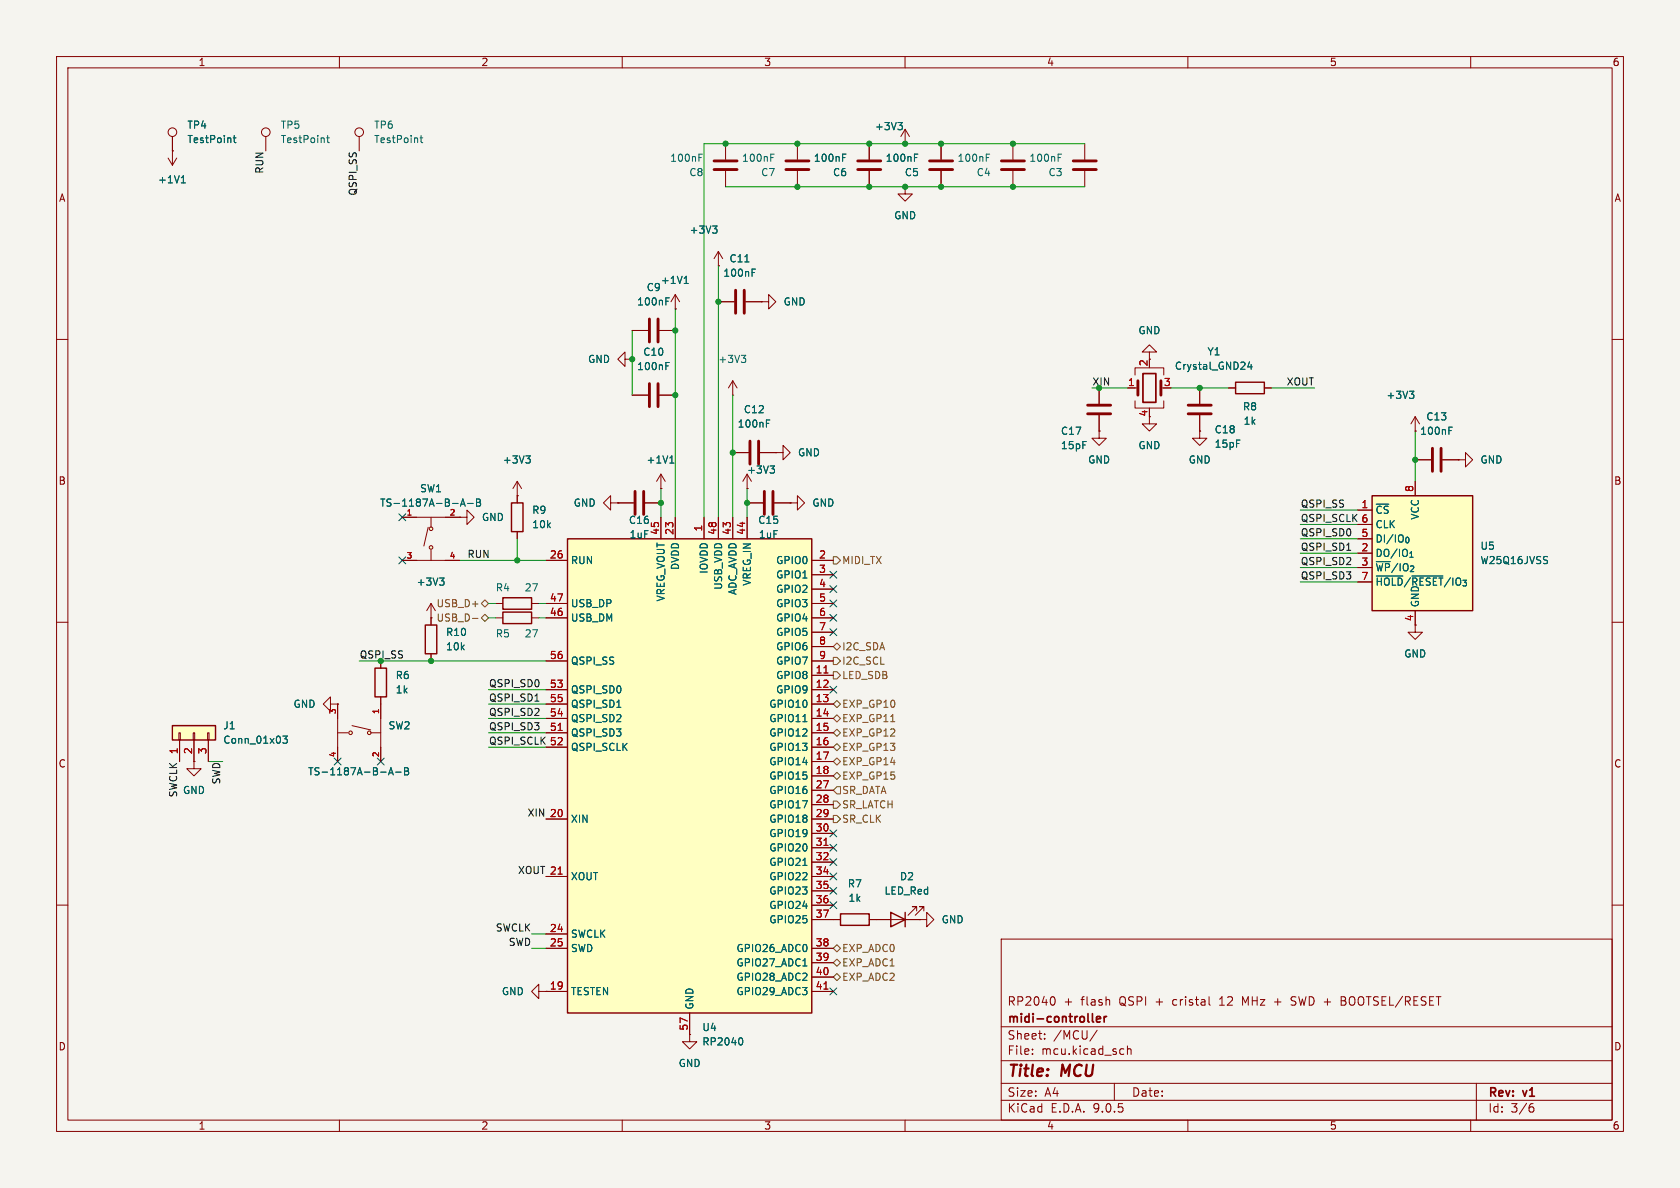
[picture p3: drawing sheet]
<svg xmlns="http://www.w3.org/2000/svg" width="297mm" height="210mm" viewBox="0 0 297 210" stroke-linecap="round" stroke-linejoin="round" font-family="sans-serif">
<path d="M0 0h297v210h-297z" fill="#f5f4ef" stroke="#f5f4ef" stroke-width=".18"/>
<g fill="none" stroke="#840000" stroke-width=".18">
<path d="M10 10h277v190h-277zM12 12h273v186h-273zM60 10v2M110 10v2M160 10v2M210 10v2M260 10v2M160 33v1.3h1.3l-1.3 1.3-1.3-1.3h1.3M160 33h.1M10 60h2M285 60h2M107.9 88.9v-1.3l-1.2 1.3 1.2 1.3v-1.3h1.3"/>
<path d="M109.2 88.9h.1M250.2 81.3h2.8M255 81.3h2.8M257.8 81.3h1.3v-1.3l1.2 1.3-1.2 1.3v-1.3M257.8 81.3h.1M10 110h2M285 110h2M10 160h2M177 166h108v32h-108zM186.2 176.2a.94 .94 0 0 1 0 1.5M213.7 177.5l.3 .2M215.6 177.7h.9"/>
<path d="M215.7 176.6h-.1M220.2 177.3l-.5-1.1v1.5M225.3 177.1h1.2M228.2 177.6l.6 .1M228.9 176.2h-.4l-.3 .3 .2 .3 .4 .2M237.1 176.9h.5M237.6 176.9l.2 .1M237.8 176.3l-.2-.1h-.5v1.5l.7-.1M237.8 176.8l-.2 .1M285 160h2M60 198v2M110 198v2"/>
<path d="M160 198v2M177 194.5h108M177 191.5h108M177 187.5h108M177 181.5h108M182.5 186.3v.1M182.5 185.5v.1M184.7 183.6v.1M184.7 182.8v.1M194 182.1l-1.3 2M197 191.5v3M198.2 185.4l.5 .1"/>
<path d="M198.7 186.3l-.5 .1M199.3 185.5l.2-.1 .4 .1 .1 .9M199.3 184.9v1.5M210 198v2M260 198v2M261 191.5v6.5M270.6 195.7h.4l.2 .3-.1 .5-.5 .1M271 195.1l-.4 .1"/>
</g>
<path d="M195.2 179.7v1M195.6 179.7l-.3 .1-.1 .2M193.2 180.6l.1 .1M193.8 180.2l.8-.2-.1-.2-.4-.1-.3 .2 .1 .7h.6" fill="none" stroke="#840000" stroke-width=".3"/>
<path d="M253.2 79.2v4.1M254.8 79.2v4.1" fill="none" stroke="#840000" stroke-width=".51"/>
<path d="M256.1 76.1h.5M256.1 75.5h.7" fill="none" stroke="#006464" stroke-width=".18"/>
<path d="M242.6 87.6h17.7v20.4h-17.7z" fill="#ffffc2"/>
<path d="M218.4 67.6h5.1v2h-5.1zM242.6 87.6h17.7v20.4h-17.7zM66.3 118.1h2v5.1h-2zM75.2 110.5h2v5.1h-2zM148.6 161.5h5.1v2.1h-5.1zM157.5 161.3l2.5 1.3-2.5 1.2zM160 161.3v2.5" fill="none" stroke="#840000" stroke-width=".25"/>
<g fill="none" stroke="#840000" stroke-width=".18">
<path d="M29.7 27.9l.8 1.3M30.5 26.7h.1M30.5 24.1v5.1M31.2 27.9l-.7 1.3M47 24.1v2.6M63.5 24.1v2.6M217.2 68.6h1.2M223.5 68.6h1.3M250.2 76.2h.1M250.2 73.7v2.5M250.2 73.7l-.8 1.2M250.2 73.7l.8 1.2"/>
<path d="M71.1 91.4h10.2M71.1 99.1h10.2M75.7 93.2l-.8 3.3M76.2 91.4v1.8M76.2 97.3v1.8M81.3 91.4h1.2v-1.2l1.3 1.2-1.3 1.3v-1.3M81.3 91.4h.1M240 90.2h2.6M240 92.7h2.6M240 95.3h2.6M240 97.8h2.6M250.2 85.1v2.5"/>
<path d="M67.3 116.8v1.3M76.2 109.2h.1M76.2 106.7v3.8M76.2 115.6v1.2M76.2 106.7l-.8 1.3M76.2 106.7l.8 1.3M240 100.3h2.6M240 102.9h2.6M250.2 108v2.5M58.4 124.5v-1.3l-1.3 1.3 1.3 1.2v-1.2h1.3M59.7 124.5h.1M59.7 124.5v10.1"/>
<path d="M59.7 129.5h1.8M62.2 128.3l3.3 .7M65.5 129.5h1.8M67.3 123.2v11.4M95.2 175.3v-1.3l-1.2 1.3 1.2 1.2v-1.2h1.3M96.5 175.3h.1M147.3 162.6h1.3M153.7 162.6h8.9M162.1 161v-.7h-.8h.8l-1.6 1.5M162.6 162.6h1.2v-1.3l1.3 1.3-1.3 1.2v-1.2M162.6 162.6h.1M163.3 161v-.7h-.7h.7l-1.5 1.5"/>
<path d="M121.9 182.9v1.3h1.3l-1.3 1.2-1.3-1.2h1.3M121.9 182.9h.1"/>
<circle cx="30.5" cy="23.4" r=".76"/>
<circle cx="47" cy="23.4" r=".76"/>
<circle cx="63.5" cy="23.4" r=".76"/>
<circle cx="76.2" cy="93.5" r=".32"/>
<circle cx="76.2" cy="96.8" r=".32"/>
<circle cx="62" cy="129.5" r=".32"/>
<circle cx="65.3" cy="129.5" r=".32"/>
</g>
<g fill="none" stroke="#006464" stroke-width=".18">
<path d="M32.1 32.3h.7M32.2 31.4l.2-.3v1.2M41.2 24.4h.5M41.4 23.9v1.1l.3 .2M57.7 24.4h.5M57.9 23.9v1.1l.3 .2M74.3 24.4h.4M74.4 23.9v1.1l.3 .2M249.2 69.2h.7l-.4 .4M249.7 69.6l.2 .3v.3l-.2 .2M80 89h1M81.4 89.5l.4-1.3 .4 1.3"/>
<path d="M81.5 89.1h.6M82.7 89h.9M84.2 88.2h.5l.2 .3-.2 .3 .2 .1 .1 .3-.3 .3h-.5zM84.2 88.8h.5M273.4 98.4h.2M273.5 99.2v.3M77.7 102.2h.8l-.4 .5M78.3 102.7l.2 .2v.3l-.2 .2M243.3 101.8h4.7M249.6 101.8h5.5M67.3 136.5h1M68.7 137l.4-1.3 .4 1.3"/>
<path d="M68.8 136.6h.6M70 136.5h.9M71.5 135.7h.4l.3 .3-.3 .3 .3 .1 .1 .3-.3 .3h-.5zM71.5 136.3h.4"/>
</g>
<g fill="#ffffc2" stroke="#ffffc2" stroke-width=".18">
<circle cx="65.3" cy="129.5" r=".32"/>
<circle cx="62" cy="129.5" r=".32"/>
<circle cx="76.2" cy="93.5" r=".32"/>
<circle cx="76.2" cy="96.8" r=".32"/>
</g>
<path d="M30.5 128.3h7.6v2.5h-7.6z" fill="#ffffc2"/>
<path d="M90.4 88.9h2.1v5.1h-2.1zM88.9 108.2h5.1v2h-5.1zM88.9 105.7h5.1v2h-5.1zM30.5 128.3h7.6v2.5h-7.6z" fill="none" stroke="#840000" stroke-width=".25"/>
<g fill="none" stroke="#840000" stroke-width=".18">
<path d="M129.5 69.9h.1M129.5 67.3l-.7 1.3M129.5 67.3l.8 1.3M129.5 67.3v2.6M91.4 87.6h.1M91.4 85.1v3.8M91.4 94v1.3M91.4 85.1l-.7 1.3M91.4 85.1l.8 1.3M129.5 80h2.8M132.1 86.4h.1M132.1 83.8l-.8 1.3"/>
<path d="M132.1 83.8l.7 1.3M132.1 83.8v2.6M134.4 80h2.8M87.6 109.2h1.3M87.6 106.7h1.3M94 109.2h1.2M94 106.7h1.2M31.6 129.5h.3v1.3h-.3zM31.7 130.8v3.8M34.2 129.5h.2v1.3h-.2zM34.3 134.6v1.3h1.3l-1.3 1.3-1.3-1.3h1.3M34.3 134.6h.1"/>
<path d="M34.3 130.8v3.8M36.7 129.5h.3v1.3h-.3zM36.8 130.8v3.8"/>
</g>
<path d="M131.1 62.8h.7l-.4 .5M131.6 63.3l.2 .2v.3l-.2 .3M135.5 74.8h.4M135.5 74.2h.6M93 80.6h.7l-.4 .5M93.5 81.1l.2 .2v.3l-.2 .3M136.1 82.4h.8l-.4 .5M136.7 82.9l.2 .2v.3l-.2 .2M50 130.1h.8l-.4 .5 .3 .1v.6l-.2 .1-.5-.1" fill="none" stroke="#006464" stroke-width=".18"/>
<path d="M132.6 78v4M134.1 78v4" fill="none" stroke="#840000" stroke-width=".51"/>
<path d="M100.3 95.3h43.2v83.8h-43.2z" fill="#ffffc2"/>
<path d="M100.3 95.3h43.2v83.8h-43.2z" fill="none" stroke="#840000" stroke-width=".25"/>
<g fill="none" stroke="#840000" stroke-width=".18">
<path d="M30.5 26.7h.1M30.5 24.1v2.6M128.3 25.4v2.8M128.3 30.2v2.8M141 25.4v2.8M141 30.2v2.8M153.7 25.4v2.8M153.7 30.2v2.8M160 25.4h.1M160 33h.1M160 22.9l-.7 1.2M160 22.9l.8 1.2"/>
<path d="M160 22.9v2.5M166.4 25.4v2.8M166.4 30.2v2.8M179.1 25.4v2.8M179.1 30.2v2.8M191.8 25.4v2.8M191.8 30.2v2.8M111.8 58.4h2.8M116.6 58.4h2.8M119.4 54.6h.1M119.4 52.1v2.5M119.4 52.1l-.8 1.2"/>
<path d="M119.4 52.1l.7 1.2M127 47h.1M127 44.5v2.5M127 53.3h2.8M127 44.5l-.8 1.2M127 44.5l.8 1.2M131.8 53.3h2.8M134.6 53.3h1.3v-1.2l1.3 1.2-1.3 1.3v-1.3M134.6 53.3h.1M110.5 63.5v-1.3l-1.3 1.3 1.3 1.3v-1.3h1.3M111.8 63.5h.1M111.8 69.9h2.8"/>
<path d="M116.6 69.9h2.8M194.3 76.2v1.3h1.3l-1.3 1.2-1.3-1.2h1.3M194.3 76.2h.1M194.3 68.6v2.8M194.3 73.4v2.8M199.4 68.6h1.8M200.7 66.3v-1.3h5v1.3M200.7 70.9v1.2h5v-1.2M203.2 73.7v1.2h1.3l-1.3 1.3-1.3-1.3h1.3M203.2 62.2h1.3l-1.3-1.2-1.3 1.2h1.3v1.3M203.2 72.1v.3M212.1 76.2v1.3h1.3l-1.3 1.2-1.3-1.2h1.3"/>
<path d="M212.1 76.2h.1M212.1 68.6v2.8M212.1 73.4v2.8M217.2 68.6h1.2M223.5 68.6h1.3M250.2 76.2h.1M71.1 99.1h2.6M71.1 91.4h2.6M78.7 99.1h2.6M78.7 91.4h2.6M81.3 91.4h.1M91.4 87.6h.1"/>
<path d="M91.4 87.6v1.3M91.4 94v1.3M96.5 99.1h3.8M109.2 88.9h.1M109.2 88.9h2.8M114 88.9h2.8M116.8 86.4h.1M116.8 83.8v2.6M116.8 91.4v3.9M116.8 83.8l-.7 1.3M116.8 83.8l.8 1.3M119.4 91.4v3.9"/>
<path d="M124.5 91.4v3.9M127 91.4v3.9M129.5 91.4v3.9M129.5 80h2.8M132.1 86.4h.1M132.1 91.4v3.9M132.1 88.9h2.8M134.4 80h2.8M136.9 88.9h2.8M137.2 80h1.2v-1.3l1.3 1.3-1.3 1.3v-1.3M137.2 80h.1M139.7 88.9h1.3v-1.3l1.2 1.3-1.2 1.3v-1.3"/>
<path d="M139.7 88.9h.1M143.5 99.1h3.8M240 90.2h2.6M240 92.7h2.6M240 95.3h2.6M240 97.8h2.6M250.2 85.1v2.5M250.2 81.3h2.8M255 81.3h2.8M257.8 81.3h.1M67.3 116.8v1.3M76.2 109.2h.1"/>
<path d="M76.2 109.2v1.3M76.2 115.6v1.2M96.5 106.7h3.8M96.5 109.2h3.8M96.5 116.8h3.8M143.5 106.7h3.8M143.5 109.2h3.8M143.5 116.8h3.8M143.5 101.6h3.8M143.5 104.1h3.8M143.5 111.8h3.8M143.5 114.3h3.8"/>
<path d="M143.5 119.4h3.8M240 100.3h2.6M240 102.9h2.6M250.2 108v3.8h1.3l-1.3 1.2-1.3-1.2h1.3M31.7 130.8v3.8M34.3 134.6h.1M34.3 130.8v3.8M36.8 130.8v3.8M59.7 124.5h.1M59.7 124.5v2.5M59.7 132.1v2.5M67.3 123.2v3.8"/>
<path d="M67.3 132.1v2.5M96.5 121.9h3.8M96.5 124.5h3.8M96.5 127h3.8M96.5 129.5h3.8M96.5 132.1h3.8M143.5 121.9h3.8M143.5 124.5h3.8M143.5 127h3.8M143.5 129.5h3.8M143.5 132.1h3.8M143.5 134.6h3.8"/>
<path d="M143.5 137.2h3.8M143.5 139.7h3.8M96.5 144.8h3.8M96.5 154.9h3.8M143.5 144.8h3.8M143.5 154.9h3.8M143.5 142.2h3.8M143.5 147.3h3.8M143.5 149.9h3.8M143.5 152.4h3.8M143.5 157.5h3.8M96.5 175.3h.1"/>
<path d="M96.5 165.1h3.8M96.5 167.6h3.8M96.5 175.3h3.8M121.9 179.1v3.8M143.5 167.6h3.8M143.5 175.3h3.8M143.5 160h3.8M143.5 162.6h5.1M143.5 170.2h3.8M143.5 172.7h3.8M153.7 162.6h3.8M160 162.6h2.6"/>
<path d="M162.6 162.6h.1M121.9 182.9h.1"/>
</g>
<g fill="none" stroke="#006464" stroke-width=".18">
<path d="M32.1 32.3h.7M32.2 31.4l.2-.3v1.2M41.2 24.4h.5M41.4 23.9v1.1l.3 .2M123.6 27.9h.4M123.6 27.2h.6M126 39.9h.8l-.5 .5M136.3 27.9h.4M136.3 27.2h.6M149 27.9h.4M149 27.2h.6M158.7 21.7h.8l-.4 .4"/>
<path d="M159.3 22.1l.2 .3v.3l-.2 .2M161.7 27.9h.4M161.7 27.2h.6M174.4 27.9h.4M174.4 27.2h.6M187.1 27.9h.4M187.1 27.2h.6M117.7 53.3h.4M117.7 52.6h.6M121 50.1h.7M121.1 49.1l.2-.3v1.3M126.5 40.4l.3 .3v.3l-.3 .2"/>
<path d="M131.7 46.3h.7M133 48.2h.4M133 47.6h.6M117.7 64.7h.4M117.7 64.1h.6M135.5 74.8h.4M135.5 74.2h.6M220.9 63.9l-.3 1h.8M221.2 64.4v.9M249.2 69.2h.7l-.4 .4M249.7 69.6l.2 .3v.3l-.2 .2M256.1 76.1h.5"/>
<path d="M256.1 75.5h.7M80 89h1M81.4 89.5l.4-1.3 .4 1.3M81.5 89.1h.6M82.7 89h.9M84.2 88.2h.5l.2 .3-.2 .3 .2 .1 .1 .3-.3 .3h-.5zM84.2 88.8h.5M93 80.6h.7l-.4 .5M93.5 81.1l.2 .2v.3l-.2 .3M118.4 81.9h.7M118.5 80.9l.3-.3v1.3M136.1 82.4h.8l-.4 .5"/>
<path d="M136.7 82.9l.2 .2v.3l-.2 .2M273.4 98.4h.2M273.5 99.2v.3M77.7 102.2h.8l-.4 .5M78.3 102.7l.2 .2v.3l-.2 .2M243.3 101.8h4.7M249.6 101.8h5.5M50 130.1h.8l-.4 .5 .3 .1v.6l-.2 .1-.5-.1M67.3 136.5h1M68.7 137l.4-1.3 .4 1.3M68.8 136.6h.6M70 136.5h.9"/>
<path d="M71.5 135.7h.4l.3 .3-.3 .3 .3 .1 .1 .3-.3 .3h-.5zM71.5 136.3h.4M109 125h.8M141.9 127.6h.8M141.9 153h.8M141.9 170.8h.8M131 183.5a.79 .79 0 0 1 0 1.2"/>
</g>
<path d="M145.7 119h.7M98.7 129.1h.7M98.7 154.5h.7M145.7 149.4h.7M145.7 174.8h.7" fill="none" stroke="#a90000" stroke-width=".18"/>
<g fill="none" stroke="#840000" stroke-width=".51">
<path d="M126.2 28.4h4.1M126.2 30h4.1M138.9 28.4h4.1M138.9 30h4.1M151.6 28.4h4.1M151.6 30h4.1M164.3 28.4h4.1M164.3 30h4.1M177 28.4h4.1M177 30h4.1M189.7 28.4h4.1M189.7 30h4.1"/>
<path d="M114.8 56.4v4.1M116.3 56.4v4.1M130 51.3v4.1M131.6 51.3v4.1M114.8 67.8v4.1M116.3 67.8v4.1M192.3 71.6h4M192.3 73.2h4M201.2 67.3v2.6M205.2 67.3v2.6M210.1 71.6h4M210.1 73.2h4"/>
<path d="M112.3 86.9v4M113.8 86.9v4M135.1 86.9v4M136.7 86.9v4"/>
</g>
<path d="M202.1 66h2.2v5.1h-2.2z" fill="none" stroke="#840000" stroke-width=".3"/>
<g fill="none" stroke="#725600" stroke-width=".18">
<path d="M147.3 98.4h.7l.6 .7-.6 .6h-.7zM83.5 109.3h1M85.1 106.7l.6-.7 .7 .7-.7 .6zM85.7 108.6l.7 .6-.7 .7-.6-.7zM147.3 116.2h.7l.6 .6-.6 .7h-.7zM147.3 114.3l.7-.6 .6 .6-.6 .6zM147.3 118.7h.7l.6 .7-.6 .6h-.7zM147.3 134.6l.7-.6 .6 .6-.6 .7zM147.3 129.5l.7-.6 .6 .6-.6 .7zM147.3 137.2l.7-.7 .6 .7-.6 .6zM147.3 124.5l.7-.7 .6 .7-.6 .6zM147.3 127l.7-.6 .6 .6-.6 .6z"/>
<path d="M148 139.1h.6v1.2h-.6l-.7-.6zM148 131.4l.6 .7-.6 .6-.7-.6zM157.5 127.6h.7M147.3 141.6h.7l.6 .6-.6 .7h-.7zM147.3 144.1h.7l.6 .7-.6 .6h-.7zM147.3 170.2l.7-.7 .6 .7-.6 .6zM147.3 172.7l.7-.6 .6 .6-.6 .7zM148 167l.6 .6-.6 .7-.7-.7z"/>
</g>
<path d="M238.1 97.3h.7M94.6 123.9h.7" fill="none" stroke="#0f0f0f" stroke-width=".18"/>
<g fill="none" stroke="#009600" stroke-width=".18">
<path d="M128.3 33h63.5M191.8 25.4h-67.3v66M111.8 58.4v11.5M119.4 54.6v36.8M127 47v44.4M129.5 69.9v21.5M194.3 68.6h5.1M207 68.6h10.2M224.8 68.6h7.6M250.2 76.2v8.9M81.3 99.1h15.2M91.4 95.3v3.8"/>
<path d="M116.8 86.4v5M132.1 86.4v5M229.9 97.8h10.1M229.9 95.3h10.1M229.9 90.2h10.1M229.9 92.7h10.1M63.5 116.8h33M86.4 109.2h1.2M86.4 106.7h1.2M95.2 109.2h1.3M95.2 106.7h1.3M229.9 100.3h10.1"/>
<path d="M229.9 102.9h10.1M36.8 134.6h2.6M86.4 121.9h10.1M86.4 127h10.1M86.4 124.5h10.1M86.4 132.1h10.1M86.4 129.5h10.1M94 167.6h2.5M94 165.1h2.5"/>
</g>
<g fill="none" stroke="#000084" stroke-width=".18">
<path d="M70.5 90.8l1.2 1.2M70.5 98.5l1.2 1.2M71.7 90.8l-1.2 1.2M71.7 98.5l-1.2 1.2M146.7 101l1.2 1.2M146.7 106.1l1.2 1.2M146.7 108.6l1.2 1.2M146.7 111.2l1.2 1.2M146.7 103.5l1.2 1.2M147.9 101l-1.2 1.2M147.9 106.1l-1.2 1.2M147.9 108.6l-1.2 1.2"/>
<path d="M147.9 111.2l-1.2 1.2M147.9 103.5l-1.2 1.2M59.1 134l1.2 1.2M60.3 134l-1.2 1.2M66.7 134l1.2 1.2M67.9 134l-1.2 1.2M146.7 121.3l1.2 1.2M147.9 121.3l-1.2 1.2M146.7 159.4l1.2 1.2M146.7 156.9l1.2 1.2M146.7 149.3l1.2 1.2M146.7 146.7l1.2 1.2"/>
<path d="M146.7 151.8l1.2 1.2M146.7 154.3l1.2 1.2M147.9 159.4l-1.2 1.2M147.9 156.9l-1.2 1.2M147.9 149.3l-1.2 1.2M147.9 146.7l-1.2 1.2M147.9 151.8l-1.2 1.2M147.9 154.3l-1.2 1.2M146.7 174.7l1.2 1.2M147.9 174.7l-1.2 1.2"/>
</g>
<g fill="#009600" stroke="#009600" stroke-width=".18">
<circle cx="179.1" cy="33" r=".46"/>
<circle cx="166.4" cy="33" r=".46"/>
<circle cx="179.1" cy="25.4" r=".46"/>
<circle cx="194.3" cy="68.6" r=".46"/>
<circle cx="212.1" cy="68.6" r=".46"/>
<circle cx="153.7" cy="25.4" r=".46"/>
<circle cx="153.7" cy="33" r=".46"/>
<circle cx="127" cy="53.3" r=".46"/>
<circle cx="119.4" cy="58.4" r=".46"/>
<circle cx="160" cy="33" r=".46"/>
<circle cx="166.4" cy="25.4" r=".46"/>
<circle cx="160" cy="25.4" r=".46"/>
<circle cx="119.4" cy="69.9" r=".46"/>
<circle cx="141" cy="25.4" r=".46"/>
<circle cx="141" cy="33" r=".46"/>
<circle cx="128.3" cy="25.4" r=".46"/>
<circle cx="111.8" cy="63.5" r=".46"/>
<circle cx="116.8" cy="88.9" r=".46"/>
<circle cx="129.5" cy="80" r=".46"/>
<circle cx="132.1" cy="88.9" r=".46"/>
<circle cx="76.2" cy="116.8" r=".46"/>
<circle cx="91.4" cy="99.1" r=".46"/>
<circle cx="250.2" cy="81.3" r=".46"/>
</g>
<g font-size="2.8" fill="#840000">
<text x="178" y="190.9">Title:</text>
<text x="187.7" y="190.9">MCU</text>
</g>
<g font-size="2.1" fill="#840000">
<text x="178" y="178">RP2040</text>
<text x="188" y="178">+</text>
<text x="191.2" y="178">flash</text>
<text x="198" y="178">QSPI</text>
<text x="204.6" y="178">+</text>
<text x="207.7" y="178">cristal</text>
<text x="216.2" y="178">12</text>
<text x="220.3" y="178">MHz</text>
<text x="226.1" y="178">+</text>
<text x="229.3" y="178">SWD +</text>
<text x="238.4" y="178">BOOTSEL/RESET</text>
<text x="178" y="184">Sheet:</text>
<text x="178" y="181.2">midi-controller</text>
<text x="186.2" y="184">/MCU/</text>
<text x="178" y="186.7">File:</text>
<text x="184.1" y="186.7">mcu.kicad_sch</text>
<text x="178" y="196.9">KiCad</text>
<text x="178" y="194.1">Size:</text>
<text x="184.7" y="194.1">A4</text>
<text x="185.7" y="196.9">E.D.A.</text>
<text x="193.3" y="196.9">9.0.5</text>
<text x="200" y="194.1">Date:</text>
<text x="263" y="194.3">Rev:</text>
<text x="263" y="196.9">Id:</text>
<text x="267.1" y="196.9">3/6</text>
<text x="269.4" y="194.3">v1</text>
</g>
<g font-size="1.8" fill="#840000">
<text x="35" y="11.9">1</text>
<text x="85" y="11.9">2</text>
<text x="135" y="11.9">3</text>
<text x="185" y="11.9">4</text>
<text x="235" y="11.9">5</text>
<text x="285" y="11.9">6</text>
<text x="10.3" y="35.9">A</text>
<text x="285.3" y="35.9">A</text>
<text x="202.9" y="64.8" transform="rotate(-90 202.9 64.8)">2</text>
<text x="10.3" y="85.9">B</text>
<text x="285.3" y="85.9">B</text>
<text x="249.9" y="109.9" transform="rotate(-90 249.9 109.9)">4</text>
<text x="10.3" y="135.9">C</text>
<text x="285.3" y="135.9">C</text>
<text x="10.3" y="185.9">D</text>
<text x="285.3" y="185.9">D</text>
<text x="35" y="199.9">1</text>
<text x="85" y="199.9">2</text>
<text x="135" y="199.9">3</text>
<text x="185" y="199.9">4</text>
<text x="235" y="199.9">5</text>
<text x="285" y="199.9">6</text>
</g>
<g font-size="1.8" fill="#006464">
<text x="33" y="23">TP4</text>
<text x="49.5" y="23">TP5</text>
<text x="66" y="23">TP6</text>
<text x="154.6" y="23.2">+3V3</text>
<text x="33" y="25.5">TestPoint</text>
<text x="49.5" y="25.5">TestPoint</text>
<text x="66" y="25.5">TestPoint</text>
<text x="118.4" y="28.8">100nF</text>
<text x="131.1" y="28.8">100nF</text>
<text x="143.8" y="28.8">100nF</text>
<text x="156.5" y="28.8">100nF</text>
<text x="169.2" y="28.8">100nF</text>
<text x="181.9" y="28.8">100nF</text>
<text x="27.8" y="32.6">+1V1</text>
<text x="121.8" y="31.3">C8</text>
<text x="134.5" y="31.3">C7</text>
<text x="147.2" y="31.3">C6</text>
<text x="159.9" y="31.3">C5</text>
<text x="172.6" y="31.3">C4</text>
<text x="185.3" y="31.3">C3</text>
<text x="121.8" y="41.5">+3V3</text>
<text x="158" y="39">GND</text>
<text x="128.9" y="46.6">C11</text>
<text x="114.2" y="51.7">C9</text>
<text x="116.7" y="50.4">+1V1</text>
<text x="127.8" y="49.1">100nF</text>
<text x="112.5" y="54.2">100nF</text>
<text x="138.4" y="54.2">GND</text>
<text x="201.2" y="59.3">GND</text>
<text x="103.9" y="64.4">GND</text>
<text x="112.5" y="65.6">100nF</text>
<text x="113.6" y="63.1">C10</text>
<text x="126.9" y="64.4">+3V3</text>
<text x="207.6" y="65.6">Crystal_GND24</text>
<text x="213.4" y="63">Y1</text>
<text x="245" y="70.7">+3V3</text>
<text x="130.3" y="75.8">100nF</text>
<text x="131.4" y="73.3">C12</text>
<text x="187.5" y="77.1">C17</text>
<text x="214.6" y="76.8">C18</text>
<text x="219.6" y="72.7">R8</text>
<text x="219.8" y="75.3">1k</text>
<text x="251" y="77.1">100nF</text>
<text x="252.1" y="74.5">C13</text>
<text x="88.8" y="82.1">+3V3</text>
<text x="114.2" y="82.1">+1V1</text>
<text x="132" y="83.9">+3V3</text>
<text x="141" y="80.9">GND</text>
<text x="187.5" y="79.6">15pF</text>
<text x="192.3" y="82.1">GND</text>
<text x="201.2" y="79.6">GND</text>
<text x="210.1" y="82.1">GND</text>
<text x="214.6" y="79.3">15pF</text>
<text x="261.6" y="82.1">GND</text>
<text x="67.1" y="89.8">TS-1187A-B-A-B</text>
<text x="74.2" y="87.2">SW1</text>
<text x="101.3" y="89.8">GND</text>
<text x="143.5" y="89.8">GND</text>
<text x="85.1" y="92.3">GND</text>
<text x="94" y="91">R9</text>
<text x="94" y="93.6">10k</text>
<text x="111.1" y="92.8">C16</text>
<text x="111.2" y="95.4">1uF</text>
<text x="133.9" y="92.8">C15</text>
<text x="134.1" y="95.4">1uF</text>
<text x="243.1" y="91">~{CS}</text>
<text x="243.1" y="93.6">CLK</text>
<text x="251.1" y="92" transform="rotate(-90 251.1 92)">VCC</text>
<text x="100.8" y="99.9">RUN</text>
<text x="120.2" y="100.9" transform="rotate(-90 120.2 100.9)">DVDD</text>
<text x="125.3" y="101.5" transform="rotate(-90 125.3 101.5)">IOVDD</text>
<text x="137.1" y="99.9">GPIO0</text>
<text x="243.1" y="96.1">DI/IO_{0}</text>
<text x="243.1" y="98.7">DO/IO_{1}</text>
<text x="243.1" y="101.2">~{WP}/IO_{2}</text>
<text x="261.6" y="99.9">W25Q16JVSS</text>
<text x="261.6" y="97.4">U5</text>
<text x="73.6" y="103.7">+3V3</text>
<text x="87.6" y="104.7">R4</text>
<text x="92.7" y="104.7">27</text>
<text x="100.8" y="107.5">USB_DP</text>
<text x="117.7" y="106.4" transform="rotate(-90 117.7 106.4)">VREG_VOUT</text>
<text x="127.9" y="104.4" transform="rotate(-90 127.9 104.4)">USB_VDD</text>
<text x="130.4" y="105.3" transform="rotate(-90 130.4 105.3)">ADC_AVDD</text>
<text x="132.9" y="103.6" transform="rotate(-90 132.9 103.6)">VREG_IN</text>
<text x="137.1" y="102.5">GPIO1</text>
<text x="137.1" y="105">GPIO2</text>
<text x="137.1" y="107.5">GPIO3</text>
<text x="243.1" y="103.7">~{HOLD}/~{RESET}/IO_{3}</text>
<text x="251.1" y="107.4" transform="rotate(-90 251.1 107.4)">GND</text>
<text x="78.7" y="112.6">R10</text>
<text x="87.6" y="112.9">R5</text>
<text x="92.7" y="112.9">27</text>
<text x="100.8" y="110.1">USB_DM</text>
<text x="137.1" y="110.1">GPIO4</text>
<text x="137.1" y="112.6">GPIO5</text>
<text x="78.7" y="115.2">10k</text>
<text x="100.8" y="117.7">QSPI_SS</text>
<text x="137.1" y="115.2">GPIO6</text>
<text x="137.1" y="117.7">GPIO7</text>
<text x="248.2" y="116.4">GND</text>
<text x="51.8" y="125.3">GND</text>
<text x="69.9" y="120.2">R6</text>
<text x="69.9" y="122.8">1k</text>
<text x="100.8" y="122.8">QSPI_SD0</text>
<text x="100.8" y="125.3">QSPI_SD1</text>
<text x="135.9" y="125.3">GPIO10</text>
<text x="137.1" y="120.2">GPIO8</text>
<text x="137.1" y="122.8">GPIO9</text>
<text x="39.4" y="129.1">J1</text>
<text x="39.4" y="131.7">Conn_01x03</text>
<text x="68.6" y="129.1">SW2</text>
<text x="100.8" y="127.9">QSPI_SD2</text>
<text x="100.8" y="130.4">QSPI_SD3</text>
<text x="135.9" y="127.9">GPIO11</text>
<text x="135.9" y="130.4">GPIO12</text>
<text x="54.4" y="137.3">TS-1187A-B-A-B</text>
<text x="100.8" y="132.9">QSPI_SCLK</text>
<text x="135.9" y="132.9">GPIO13</text>
<text x="135.9" y="135.5">GPIO14</text>
<text x="32.3" y="140.6">GND</text>
<text x="135.9" y="138">GPIO15</text>
<text x="135.9" y="140.6">GPIO16</text>
<text x="135.9" y="143.1">GPIO17</text>
<text x="100.8" y="145.6">XIN</text>
<text x="135.9" y="145.6">GPIO18</text>
<text x="135.9" y="148.2">GPIO19</text>
<text x="100.8" y="155.8">XOUT</text>
<text x="135.9" y="150.7">GPIO20</text>
<text x="135.9" y="153.3">GPIO21</text>
<text x="135.9" y="155.8">GPIO22</text>
<text x="159" y="155.8">D2</text>
<text x="135.9" y="158.3">GPIO23</text>
<text x="135.9" y="160.9">GPIO24</text>
<text x="149.8" y="157.1">R7</text>
<text x="149.9" y="159.6">1k</text>
<text x="156.3" y="158.3">LED_Red</text>
<text x="100.8" y="166">SWCLK</text>
<text x="135.9" y="163.4">GPIO25</text>
<text x="166.4" y="163.4">GND</text>
<text x="100.8" y="168.5">SWD</text>
<text x="130.1" y="168.5">GPIO26_ADC0</text>
<text x="130.1" y="171">GPIO27_ADC1</text>
<text x="130.1" y="173.6">GPIO28_ADC2</text>
<text x="88.6" y="176.1">GND</text>
<text x="100.8" y="176.1">TESTEN</text>
<text x="122.8" y="178.6" transform="rotate(-90 122.8 178.6)">GND</text>
<text x="130.1" y="176.1">GPIO29_ADC3</text>
<text x="124.1" y="182.5">U4</text>
<text x="124.1" y="185">RP2040</text>
<text x="119.9" y="188.8">GND</text>
</g>
<g font-size="1.8" fill="#0f0f0f">
<text x="46.6" y="30.8" transform="rotate(-90 46.6 30.8)">RUN</text>
<text x="63.2" y="34.7" transform="rotate(-90 63.2 34.7)">QSPI_SS</text>
<text x="227.4" y="68.2">XOUT</text>
<text x="229.9" y="89.8">QSPI_SS</text>
<text x="229.9" y="92.4">QSPI_SCLK 6</text>
<text x="229.9" y="94.9">QSPI_SD0</text>
<text x="82.5" y="98.7">RUN</text>
<text x="229.9" y="100">QSPI_SD2</text>
<text x="229.9" y="97.4">QSPI_SD1</text>
<text x="229.9" y="102.5">QSPI_SD3</text>
<text x="86.4" y="121.6">QSPI_SD0</text>
<text x="86.4" y="124.1">QSPI_SD1</text>
<text x="86.4" y="131.7">QSPI_SCLK 52</text>
<text x="86.4" y="129.2">QSPI_SD3</text>
<text x="86.4" y="126.7">QSPI_SD2</text>
<text x="31.4" y="141.1" transform="rotate(-90 31.4 141.1)">SWCLK</text>
<text x="39" y="138.8" transform="rotate(-90 39 138.8)">SWD</text>
<text x="93.2" y="144.4">XIN 20</text>
<text x="91.5" y="154.6">XOUT 21</text>
<text x="87.5" y="164.8">SWCLK</text>
<text x="89.8" y="167.3">SWD</text>
</g>
<g font-size="1.8" fill="#009600">
<text x="193" y="68.2">XIN</text>
<text x="63.5" y="116.5">QSPI_SS</text>
</g>
<g font-size="1.8" fill="#a90000">
<text x="199.3" y="68.3">1</text>
<text x="205.7" y="68.3">3</text>
<text x="202.9" y="73.7" transform="rotate(-90 202.9 73.7)">4</text>
<text x="240.6" y="89.9">1</text>
<text x="249.9" y="87.1" transform="rotate(-90 249.9 87.1)">8</text>
<text x="116.6" y="94.7" transform="rotate(-90 116.6 94.7)">45</text>
<text x="119.1" y="94.7" transform="rotate(-90 119.1 94.7)">23</text>
<text x="124.2" y="94.1" transform="rotate(-90 124.2 94.1)">1</text>
<text x="126.7" y="94.7" transform="rotate(-90 126.7 94.7)">48</text>
<text x="129.3" y="94.7" transform="rotate(-90 129.3 94.7)">43</text>
<text x="131.8" y="94.7" transform="rotate(-90 131.8 94.7)">44</text>
<text x="240.6" y="95">5</text>
<text x="240.6" y="92.5">6</text>
<text x="97.1" y="98.8">26</text>
<text x="144.7" y="98.8">2</text>
<text x="144.7" y="101.3">3</text>
<text x="240.6" y="97.5">2</text>
<text x="240.6" y="100.1">3</text>
<text x="97.1" y="106.4">47</text>
<text x="144.7" y="103.9">4</text>
<text x="144.7" y="106.4">5</text>
<text x="240.6" y="102.6">7</text>
<text x="97.1" y="109">46</text>
<text x="144.7" y="109">6</text>
<text x="144.7" y="111.5">7</text>
<text x="97.1" y="116.6">56</text>
<text x="144.1" y="119.1">11</text>
<text x="144.7" y="114">8</text>
<text x="144.7" y="116.6">9</text>
<text x="97.1" y="121.7">53</text>
<text x="97.1" y="124.2">55</text>
<text x="144.1" y="121.7">12</text>
<text x="144.1" y="124.2">13</text>
<text x="97.1" y="126.7">54</text>
<text x="97.1" y="129.3">51</text>
<text x="97.1" y="131.8">52</text>
<text x="144.1" y="126.7">14</text>
<text x="144.1" y="129.3">15</text>
<text x="144.1" y="131.8">16</text>
<text x="31.5" y="133.4" transform="rotate(-90 31.5 133.4)">1</text>
<text x="34" y="133.4" transform="rotate(-90 34 133.4)">2</text>
<text x="36.6" y="133.4" transform="rotate(-90 36.6 133.4)">3</text>
<text x="144.1" y="134.4">17</text>
<text x="144.1" y="136.9">18</text>
<text x="144.1" y="139.4">27</text>
<text x="144.1" y="142">28</text>
<text x="97.1" y="144.5">20</text>
<text x="144.1" y="144.5">29</text>
<text x="144.1" y="147.1">30</text>
<text x="144.1" y="149.6">31</text>
<text x="97.1" y="154.7">21</text>
<text x="144.1" y="152.1">32</text>
<text x="144.1" y="154.7">34</text>
<text x="144.1" y="157.2">35</text>
<text x="144.1" y="159.8">36</text>
<text x="97.1" y="164.8">24</text>
<text x="97.1" y="167.4">25</text>
<text x="144.1" y="162.3">37</text>
<text x="144.1" y="167.4">38</text>
<text x="144.1" y="169.9">39</text>
<text x="144.1" y="172.5">40</text>
<text x="97.1" y="175">19</text>
<text x="144.1" y="175">41</text>
<text x="121.7" y="182.3" transform="rotate(-90 121.7 182.3)">57</text>
</g>
<g font-size="1.8" fill="#725600">
<text x="148.8" y="99.9">MIDI_TX</text>
<text x="77.1" y="107.5">USB_D+</text>
<text x="77.1" y="110.1">USB_D-</text>
<text x="148.8" y="117.7">I2C_SCL</text>
<text x="148.8" y="115.2">I2C_SDA</text>
<text x="148.8" y="125.3">EXP_GP10</text>
<text x="148.8" y="120.2">LED_SDB</text>
<text x="148.8" y="130.4">EXP_GP12</text>
<text x="148.8" y="127.9">EXP_GP11</text>
<text x="148.8" y="135.5">EXP_GP14</text>
<text x="148.8" y="132.9">EXP_GP13</text>
<text x="148.8" y="143.1">SR_LATCH</text>
<text x="148.8" y="140.6">SR_DATA</text>
<text x="148.8" y="138">EXP_GP15</text>
<text x="148.8" y="145.6">SR_CLK</text>
<text x="148.8" y="168.5">EXP_ADC0</text>
<text x="148.8" y="171">EXP_ADC1</text>
<text x="148.8" y="173.6">EXP_ADC2</text>
</g>
<g font-size="1.4" fill="#a90000">
<text x="71.8" y="91.2">1</text>
<text x="79.4" y="91.2">2</text>
<text x="71.8" y="98.8">3</text>
<text x="79.4" y="98.8">4</text>
<text x="59.4" y="126.3" transform="rotate(-90 59.4 126.3)">3</text>
<text x="67.1" y="126.3" transform="rotate(-90 67.1 126.3)">1</text>
<text x="59.4" y="134" transform="rotate(-90 59.4 134)">4</text>
<text x="67.1" y="134" transform="rotate(-90 67.1 134)">2</text>
</g>
</svg>
